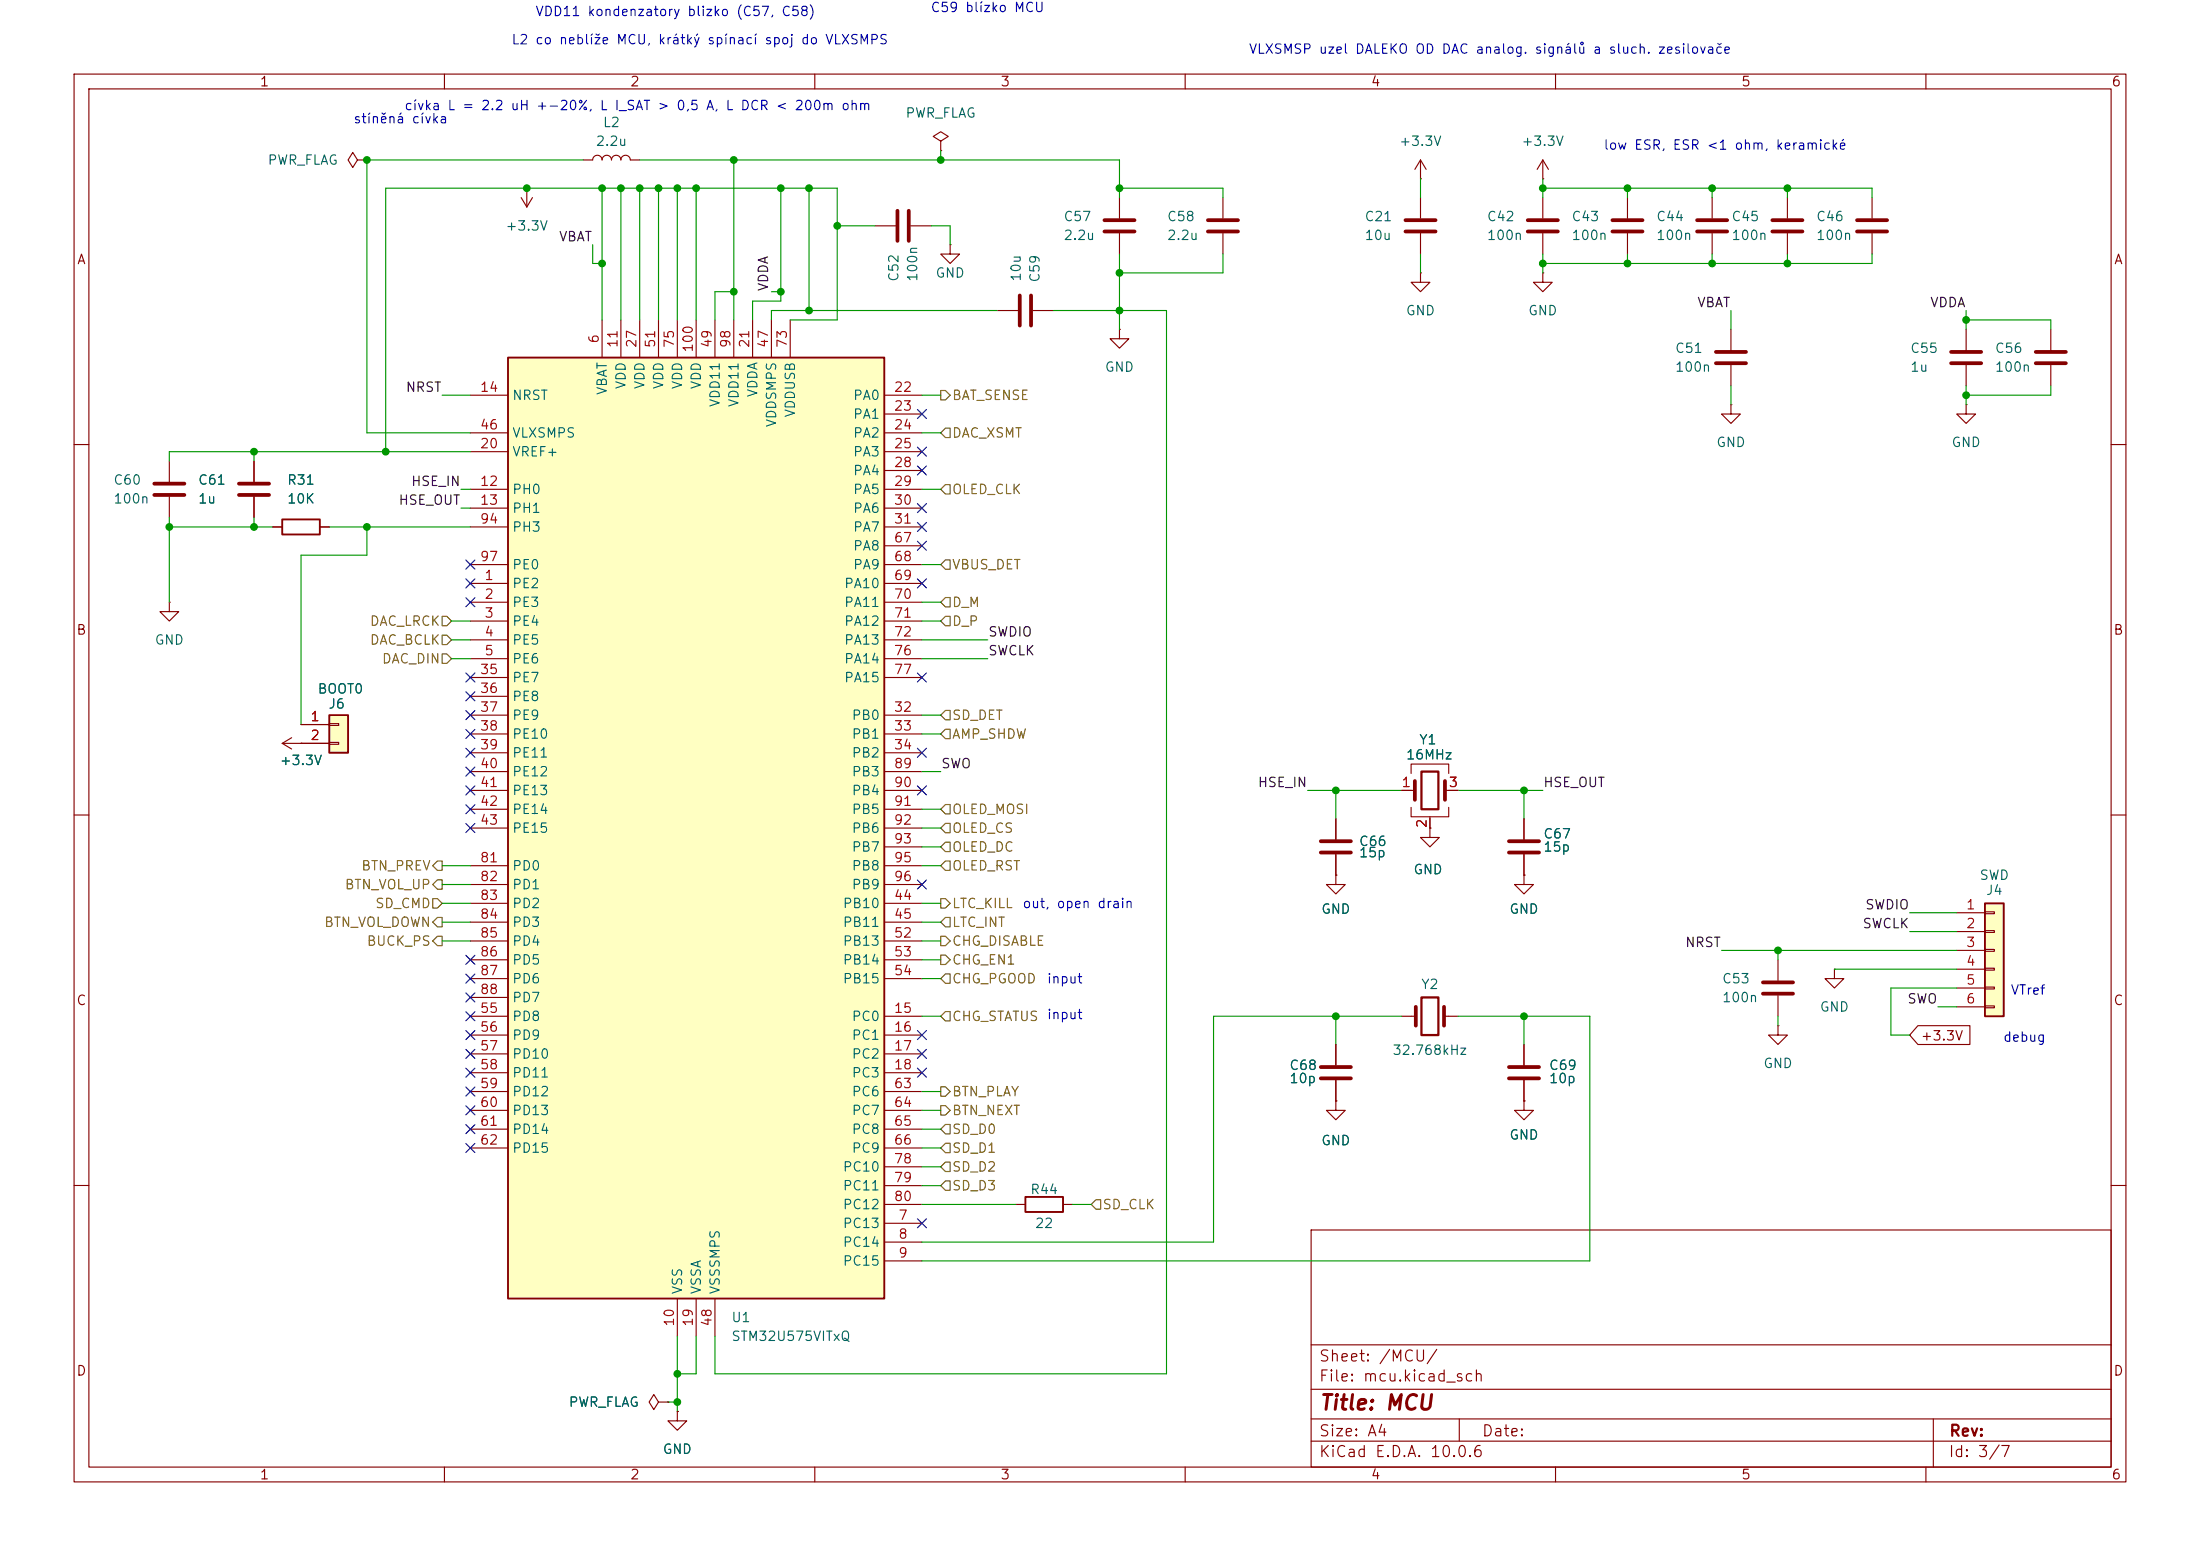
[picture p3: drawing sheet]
<svg xmlns="http://www.w3.org/2000/svg" width="297mm" height="210mm" viewBox="0 0 297 210" stroke-linecap="round" stroke-linejoin="round" font-family="sans-serif">
<g fill="none" stroke="#840000" stroke-width=".15">
<path d="M10 10h277v190h-277zM12 12h273v186h-273zM60 10v2M110 10v2M160 10v2M210 10v2M260 10v2M48.3 21.6l-.7-1-.6 1 .6 1 .7-1h1.2M49.5 21.6h.1M191.8 26.7v2.8M191.8 31.5v2.8M208.3 26.7v2.8"/>
<path d="M208.3 31.5v2.8M252.7 26.7v2.8M252.7 31.5v2.8M10 60h2M285 60h2M10 110h2M205.7 110.5v2.8M205.7 115.3v2.8M285 110h2M247.6 130.8v1.3h1.3l-1.3 1.3-1.2-1.3h1.2M247.6 130.8h.1M10 160h2"/>
<path d="M177 166h108v32h-108zM285 160h2M60 198v2M110 198v2M160 198v2M177 194.5h108M177 191.5h108M177 187.5h108M177 181.5h108M197 191.5v3M210 198v2M260 198v2"/>
<path d="M261 191.5v6.5"/>
</g>
<path d="M189.7 31.2h4.1M189.7 29.7h4.1M206.2 31.2h4.1M206.2 29.7h4.1M250.7 31.2h4.1M250.7 29.7h4.1M203.7 113.5h4.1M203.7 115.1h4.1" fill="none" stroke="#840000" stroke-width=".51"/>
<path d="M68.6 48.3h50.8v127h-50.8z" fill="#ffffc2"/>
<path d="M68.6 48.3h50.8v127h-50.8zM38.1 70.1h5.1v2h-5.1zM138.4 161.5h5.1v2.1h-5.1z" fill="none" stroke="#840000" stroke-width=".25"/>
<g fill="none" stroke="#840000" stroke-width=".15">
<path d="M127 19.1l1-.7-1-.6-1 .6 1 .7v1.2M78.7 21.6h1.3a.64 .64 0 0 1 .6-.6 .64 .64 0 0 1 .7 .6 .64 .64 0 0 1 .6-.6 .64 .64 0 0 1 .6 .6 .64 .64 0 0 1 .7-.6 .64 .64 0 0 1 .6 .6 .64 .64 0 0 1 .7-.6 .64 .64 0 0 1 .6 .6h1.3M118.1 30.5h2.8M122.9 30.5h2.8M127 20.3h.1M128.3 33v1.3h1.2l-1.2 1.3-1.3-1.3h1.3M128.3 33h.1M151.1 26.7v2.8M151.1 31.5v2.8M165.1 26.7v2.8M165.1 31.5v2.8M191.8 36.8v1.3h1.2l-1.2 1.3-1.3-1.3h1.3"/>
<path d="M191.8 36.8h.1M208.3 36.8v1.3h1.2l-1.2 1.3-1.3-1.3h1.3M208.3 36.8h.1M219.7 26.7v2.8M219.7 31.5v2.8M231.1 26.7v2.8M231.1 31.5v2.8M241.3 26.7v2.8M241.3 31.5v2.8M63.5 53.3h5.1M63.5 58.4h5.1M81.3 43.2v5.1"/>
<path d="M83.8 43.2v5.1M86.4 43.2v5.1M88.9 43.2v5.1M91.4 43.2v5.1M94 43.2v5.1M96.5 43.2v5.1M99.1 43.2v5.1M101.6 43.2v5.1M104.1 43.2v5.1M106.7 43.2v5.1M119.4 53.3h5.1M119.4 55.9h5.1"/>
<path d="M119.4 58.4h5.1M134.6 41.9h2.8M139.4 41.9h2.8M151.1 44.5v1.2h1.3l-1.3 1.3-1.2-1.3h1.2M151.1 44.5h.1M233.7 54.6v1.3h1.2l-1.2 1.3-1.3-1.3h1.3M233.7 54.6h.1M233.7 44.5v2.7M233.7 49.3v2.8M265.4 54.6v1.3h1.3l-1.3 1.3-1.2-1.3h1.2M265.4 54.6h.1M22.9 62.2v2.8"/>
<path d="M22.9 67.1v2.8M36.8 71.1h1.3M43.2 71.1h1.2M63.5 78.7h5.1M63.5 66h5.1M63.5 68.6h5.1M63.5 61h5.1M63.5 71.1h5.1M63.5 76.2h5.1M119.4 78.7h5.1M119.4 66h5.1M119.4 68.6h5.1"/>
<path d="M119.4 61h5.1M119.4 63.5h5.1M119.4 71.1h5.1M119.4 73.7h5.1M119.4 76.2h5.1M22.9 81.3v1.3h1.2l-1.2 1.2-1.3-1.2h1.3M22.9 81.3h.1M63.5 81.3h5.1M63.5 83.8h5.1M63.5 86.4h5.1M63.5 88.9h5.1M63.5 96.5h5.1"/>
<path d="M63.5 99.1h5.1M63.5 91.4h5.1M63.5 94h5.1M119.4 81.3h5.1M119.4 83.8h5.1M119.4 86.4h5.1M119.4 88.9h5.1M119.4 96.5h5.1M119.4 99.1h5.1M119.4 91.4h5.1M63.5 101.6h5.1M63.5 104.1h5.1"/>
<path d="M63.5 106.7h5.1M63.5 109.2h5.1M63.5 111.8h5.1M63.5 116.8h5.1M63.5 119.4h5.1M119.4 101.6h5.1M119.4 104.1h5.1M119.4 106.7h5.1M119.4 109.2h5.1M119.4 111.8h5.1M119.4 116.8h5.1M119.4 119.4h5.1"/>
<path d="M119.4 114.3h5.1M180.3 118.1v1.3h1.3l-1.3 1.3-1.2-1.3h1.2M180.3 118.1h.1M180.3 110.5v2.8M180.3 115.3v2.8M189.2 106.7h1.8M190.5 104.4v-1.3h5.1v1.3M190.5 109v1.2h5.1v-1.2M193 111.8v1.2h1.3l-1.3 1.3-1.2-1.3h1.2M193 111.8h.1M193 110.2v1.6M195.1 106.7h1.7"/>
<path d="M205.7 118.1v1.3h1.3l-1.3 1.3-1.2-1.3h1.2M205.7 118.1h.1M63.5 137.2h5.1M63.5 139.7h5.1M63.5 121.9h5.1M63.5 124.5h5.1M63.5 127h5.1M63.5 129.5h5.1M63.5 132.1h5.1M63.5 134.6h5.1M119.4 137.2h5.1M119.4 139.7h5.1"/>
<path d="M119.4 121.9h5.1M119.4 124.5h5.1M119.4 127h5.1M119.4 129.5h5.1M119.4 132.1h5.1M189.2 137.2h1.9M194.9 137.2h1.9M240 138.4v1.3h1.3l-1.3 1.3-1.2-1.3h1.2M240 138.4h.1M240 129.5v2.8M240 134.4v2.8M63.5 142.2h5.1"/>
<path d="M63.5 144.8h5.1M63.5 147.3h5.1M63.5 149.9h5.1M63.5 152.4h5.1M63.5 154.9h5.1M119.4 142.2h5.1M119.4 144.8h5.1M119.4 147.3h5.1M119.4 149.9h5.1M119.4 152.4h5.1M119.4 154.9h5.1M119.4 157.5h5.1"/>
<path d="M180.3 148.6v1.3h1.3l-1.3 1.2-1.2-1.2h1.2M180.3 148.6h.1M180.3 141v2.8M180.3 145.8v2.8M205.7 148.6v1.3h1.3l-1.3 1.2-1.2-1.2h1.2M205.7 148.6h.1M205.7 141v2.8M205.7 145.8v2.8M91.4 175.3v5M94 175.3v5M96.5 175.3v5M119.4 165.1h5.1"/>
<path d="M119.4 167.6h5.1M119.4 170.2h5.1M119.4 160h5.1M119.4 162.6h5.1M137.2 162.6h1.2M143.5 162.6h1.3M88.9 189.2l-.6-1-.7 1 .7 1 .6-1h1.3M90.2 189.2h.1M91.4 190.5v1.3h1.3l-1.3 1.2-1.2-1.2h1.2M91.4 190.5h.1"/>
</g>
<g fill="none" stroke="#840000" stroke-width=".51">
<path d="M121.2 28.4v4.1M122.7 28.4v4.1M137.7 39.9v4M139.2 39.9v4M149.1 31.2h4.1M149.1 29.7h4.1M163.1 31.2h4M163.1 29.7h4M217.7 31.2h4M217.7 29.7h4M229.1 31.2h4.1M229.1 29.7h4.1"/>
<path d="M239.3 31.2h4M239.3 29.7h4M231.6 49h4.1M231.6 47.5h4.1M20.8 66.8h4.1M20.8 65.3h4.1M178.3 113.5h4.1M178.3 115.1h4.1M191 105.4v2.6M195.1 105.4v2.6M191.1 135.9v2.5M194.9 135.9v2.5"/>
<path d="M238 134.1h4.1M238 132.6h4.1M178.3 144h4.1M178.3 145.5h4.1M203.7 144h4.1M203.7 145.5h4.1"/>
</g>
<path d="M191.9 104.1h2.3v5.1h-2.3zM191.9 134.6h2.3v5.1h-2.3z" fill="none" stroke="#840000" stroke-width=".3"/>
<path d="M268 121.9h2.5v15.3h-2.5z" fill="#ffffc2"/>
<path d="M268 121.9h2.5v15.3h-2.5z" fill="none" stroke="#840000" stroke-width=".25"/>
<g fill="none" stroke="#840000" stroke-width=".15">
<path d="M34.3 62.2v2.8M34.3 67.1v2.8M264.2 123.2h3.8M264.2 125.7h3.8M264.2 128.3h3.8M264.2 130.8h3.8M264.2 133.4h3.8M264.2 135.9h3.8M268 123.1h1.2v.2h-1.2zM268 125.6h1.2v.3h-1.2zM268 128.1h1.2v.3h-1.2zM268 130.7h1.2v.2h-1.2z"/>
<path d="M268 133.2h1.2v.3h-1.2zM268 135.8h1.2v.2h-1.2z"/>
</g>
<path d="M32.3 66.8h4M32.3 65.3h4" fill="none" stroke="#840000" stroke-width=".51"/>
<path d="M44.4 96.5h2.6v5.1h-2.6z" fill="#ffffc2"/>
<path d="M44.4 96.5h2.6v5.1h-2.6z" fill="none" stroke="#840000" stroke-width=".25"/>
<g fill="none" stroke="#840000" stroke-width=".15">
<path d="M70.4 26.7l.7 1.2M71.1 25.4h.1M71.1 25.4v2.5M71.9 26.7l-.8 1.2M191.8 24.1h.1M191.8 21.6l-.8 1.3M191.8 21.6l.7 1.3M191.8 21.6v2.5M208.3 24.1h.1M208.3 21.6l-.8 1.3M208.3 21.6l.7 1.3M208.3 21.6v2.5"/>
<path d="M265.4 44.5v2.7M265.4 49.3v2.8M276.9 44.5v2.7M276.9 49.3v2.8M34.3 62.2v2.8M34.3 67.1v2.8M36.8 71.1h1.3M43.2 71.1h1.2M39.4 99.6l-1.3 .7M40.6 97.8h3.8M44.4 97.7h1.3v.2h-1.3zM38.1 100.3h6.3"/>
<path d="M38.1 100.3l1.3 .8M40.6 100.3h.1M44.4 100.2h1.3v.3h-1.3zM180.3 118.1h.1M180.3 110.5v2.8M180.3 115.3v2.8M189.2 106.7h1.3M193 111.8h.1M193 110.5v1.3M195.6 106.7h1.2M205.7 118.1h.1M205.7 110.5v2.8"/>
<path d="M205.7 115.3v2.8M258.9 138.4h7v2.6h-7l-1.1-1.3zM180.3 148.6h.1M180.3 141v2.8M180.3 145.8v2.8M205.7 148.6h.1M205.7 141v2.8M205.7 145.8v2.8M90.2 189.2h.1M91.4 190.5h.1"/>
</g>
<path d="M263.4 49h4.1M263.4 47.5h4.1M274.8 49h4.1M274.8 47.5h4.1" fill="none" stroke="#840000" stroke-width=".51"/>
<g fill="none" stroke="#725600" stroke-width=".15">
<path d="M127 52.7h.6l.7 .6-.7 .7h-.6zM127.6 57.8h.7v1.3h-.7l-.6-.7zM127.6 75.6h.7v1.2h-.7l-.6-.6zM127.6 65.4h.7v1.3h-.7l-.6-.7zM59.7 83.2h.6l.7 .6-.7 .7h-.6zM59.7 85.7h.6l.7 .7-.7 .6h-.6zM59.7 88.3h.6l.7 .6-.7 .6h-.6zM127.6 98.4h.7v1.3h-.7l-.6-.6zM127.6 95.9h.7v1.3h-.7l-.6-.7zM127.6 83.2h.7v1.3h-.7l-.6-.7zM127.6 80.6h.7v1.3h-.7l-.6-.6zM59.1 118.7h.6v1.3h-.6l-.7-.6z"/>
<path d="M59.1 116.2h.6v1.3h-.6l-.7-.7zM127.6 116.2h.7v1.3h-.7l-.6-.7zM127.6 111.1h.7v1.3h-.7l-.6-.6zM127.6 113.7h.7v1.2h-.7l-.6-.6zM127.6 108.6h.7v1.3h-.7l-.6-.7zM58.4 121.3h.7l.6 .6-.6 .7h-.7zM59.1 123.8h.6v1.3h-.6l-.7-.6zM59.1 126.4h.6v1.2h-.6l-.7-.6zM127 126.4h.6l.7 .6-.7 .6h-.6zM127 121.3h.6l.7 .6-.7 .7h-.6zM127 128.9h.6l.7 .6-.7 .7h-.6zM127.6 131.4h.7v1.3h-.7l-.6-.6z"/>
<path d="M127.6 136.5h.7v1.3h-.7l-.6-.6zM127.6 123.8h.7v1.3h-.7l-.6-.6zM127 149.2h.6l.7 .7-.7 .6h-.6zM127 146.7h.6l.7 .6-.7 .7h-.6zM127.6 151.8h.7v1.2h-.7l-.6-.6zM127.6 159.4h.7v1.3h-.7l-.6-.7zM127.6 156.8h.7v1.3h-.7l-.6-.6zM127.6 154.3h.7v1.3h-.7l-.6-.7zM148 161.9h.6v1.3h-.6l-.7-.6z"/>
</g>
<g fill="none" stroke="#009600" stroke-width=".15">
<path d="M78.7 21.6h-29.2v36.8h14M80 33v2.6h1.3M81.3 25.4v17.8M83.8 25.4v17.8M86.4 21.6h64.7v5.1M86.4 25.4v17.8M88.9 25.4v17.8M91.4 25.4v17.8M94 25.4v17.8M99.1 39.4h-2.6v3.8M99.1 21.6v21.6M104.1 39.4h1.3"/>
<path d="M105.4 25.4v15.2h-3.8v2.6M109.2 25.4v16.5M113 30.5h5.1M125.7 30.5h2.6v2.5M127 20.3v1.3M151.1 25.4h14v1.3M151.1 34.3v10.2M165.1 34.3v2.5h-14M191.8 24.1v2.6M191.8 34.3v2.5M208.3 24.1v2.6M208.3 34.3v2.5"/>
<path d="M208.3 25.4h44.4v1.3M219.7 25.4v1.3M219.7 34.3v1.3M231.1 25.4v1.3M231.1 34.3v1.3M241.3 25.4v1.3M241.3 34.3v1.3M252.7 34.3v1.3h-44.4M59.7 53.3h3.8M106.7 43.2h6.3v-17.8h-60.9v35.6M124.5 53.3h2.5M124.5 58.4h2.5"/>
<path d="M134.6 41.9h-30.5v1.3M142.2 41.9h15.3v143.5h-61v-5.1M233.7 41.9v2.6M233.7 52.1v2.5M265.4 43.2h11.5v1.3M265.4 41.9v2.6M265.4 52.1v2.5M276.9 52.1v1.2h-11.5M22.9 71.1h13.9M22.9 69.9v11.4M34.3 61v1.2M34.3 69.9v1.2"/>
<path d="M44.4 71.1h19.1M49.5 71.1v3.8h-8.9v22.9M62.2 66h1.3M62.2 68.6h1.3M63.5 61h-40.6v1.2M124.5 76.2h2.5M124.5 66h2.5M61 86.4h2.5M61 88.9h2.5M61 83.8h2.5M124.5 86.4h8.8M124.5 88.9h8.8"/>
<path d="M124.5 99.1h2.5M124.5 96.5h2.5M124.5 81.3h2.5M124.5 83.8h2.5M59.7 116.8h3.8M59.7 119.4h3.8M124.5 116.8h2.5M124.5 114.3h2.5M124.5 111.8h2.5M124.5 104.1h2.5M124.5 109.2h2.5M176.5 106.7h12.7"/>
<path d="M180.3 106.7v3.8M196.8 106.7h11.5M205.7 106.7v3.8M59.7 124.5h3.8M59.7 121.9h3.8M59.7 127h3.8M124.5 137.2h2.5M124.5 124.5h2.5M124.5 121.9h2.5M124.5 129.5h2.5M124.5 127h2.5M124.5 132.1h2.5"/>
<path d="M180.3 137.2v3.8M189.2 137.2h-25.4v30.4h-39.3M196.8 137.2h17.8v33h-90.1M205.7 137.2v3.8M232.4 128.3h31.8M240 128.3v1.2M240 137.2v1.2M247.6 130.8h16.6M257.8 123.2h6.4M257.8 125.7h6.4M261.6 135.9h2.6M264.2 133.4h-8.9v6.3h2.5"/>
<path d="M124.5 157.5h2.5M124.5 154.9h2.5M124.5 147.3h2.5M124.5 149.9h2.5M124.5 152.4h2.5M124.5 162.6h12.7M124.5 160h2.5M144.8 162.6h2.5M90.2 189.2h1.2M91.4 180.3v10.2M94 180.3v5.1h-2.6"/>
</g>
<g fill="none" stroke="#000084" stroke-width=".15">
<path d="M123.9 55.3l1.2 1.2M125.1 55.3l-1.2 1.2M62.9 75.6l1.2 1.2M62.9 78.1l1.2 1.2M64.1 75.6l-1.2 1.2M64.1 78.1l-1.2 1.2M123.9 78.1l1.2 1.2M123.9 60.4l1.2 1.2M123.9 73.1l1.2 1.2M123.9 70.5l1.2 1.2M123.9 68l1.2 1.2M123.9 62.9l1.2 1.2"/>
<path d="M125.1 78.1l-1.2 1.2M125.1 60.4l-1.2 1.2M125.1 73.1l-1.2 1.2M125.1 70.5l-1.2 1.2M125.1 68l-1.2 1.2M125.1 62.9l-1.2 1.2M62.9 80.7l1.2 1.2M62.9 90.8l1.2 1.2M62.9 95.9l1.2 1.2M62.9 93.4l1.2 1.2M62.9 98.5l1.2 1.2M64.1 80.7l-1.2 1.2"/>
<path d="M64.1 90.8l-1.2 1.2M64.1 95.9l-1.2 1.2M64.1 93.4l-1.2 1.2M64.1 98.5l-1.2 1.2M123.9 90.8l1.2 1.2M125.1 90.8l-1.2 1.2M62.9 108.6l1.2 1.2M62.9 106.1l1.2 1.2M62.9 101l1.2 1.2M62.9 103.5l1.2 1.2M62.9 111.2l1.2 1.2M64.1 108.6l-1.2 1.2"/>
<path d="M64.1 106.1l-1.2 1.2M64.1 101l-1.2 1.2M64.1 103.5l-1.2 1.2M64.1 111.2l-1.2 1.2M123.9 118.8l1.2 1.2M123.9 106.1l1.2 1.2M123.9 101l1.2 1.2M125.1 118.8l-1.2 1.2M125.1 106.1l-1.2 1.2M125.1 101l-1.2 1.2M62.9 128.9l1.2 1.2M62.9 136.6l1.2 1.2"/>
<path d="M62.9 131.5l1.2 1.2M62.9 139.1l1.2 1.2M62.9 134l1.2 1.2M64.1 139.1l-1.2 1.2M64.1 134l-1.2 1.2M64.1 128.9l-1.2 1.2M64.1 136.6l-1.2 1.2M64.1 131.5l-1.2 1.2M123.9 139.1l1.2 1.2M125.1 139.1l-1.2 1.2M62.9 146.7l1.2 1.2M62.9 141.6l1.2 1.2"/>
<path d="M62.9 149.3l1.2 1.2M62.9 154.3l1.2 1.2M62.9 144.2l1.2 1.2M62.9 151.8l1.2 1.2M64.1 151.8l-1.2 1.2M64.1 146.7l-1.2 1.2M64.1 141.6l-1.2 1.2M64.1 149.3l-1.2 1.2M64.1 154.3l-1.2 1.2M64.1 144.2l-1.2 1.2M123.9 144.2l1.2 1.2M123.9 141.6l1.2 1.2"/>
<path d="M125.1 144.2l-1.2 1.2M125.1 141.6l-1.2 1.2M123.9 164.5l1.2 1.2M125.1 164.5l-1.2 1.2"/>
</g>
<g fill="#009600" stroke="#009600" stroke-width=".14">
<circle cx="91.4" cy="185.4" r=".46"/>
<circle cx="91.4" cy="189.2" r=".46"/>
<circle cx="265.4" cy="53.3" r=".46"/>
<circle cx="231.1" cy="35.6" r=".46"/>
<circle cx="241.3" cy="35.6" r=".46"/>
<circle cx="241.3" cy="25.4" r=".46"/>
<circle cx="265.4" cy="43.2" r=".46"/>
<circle cx="205.7" cy="137.2" r=".46"/>
<circle cx="180.3" cy="137.2" r=".46"/>
<circle cx="240" cy="128.3" r=".46"/>
<circle cx="205.7" cy="106.7" r=".46"/>
<circle cx="180.3" cy="106.7" r=".46"/>
<circle cx="231.1" cy="25.4" r=".46"/>
<circle cx="219.7" cy="35.6" r=".46"/>
<circle cx="208.3" cy="35.6" r=".46"/>
<circle cx="219.7" cy="25.4" r=".46"/>
<circle cx="208.3" cy="25.4" r=".46"/>
<circle cx="91.4" cy="25.4" r=".46"/>
<circle cx="99.1" cy="21.6" r=".46"/>
<circle cx="94" cy="25.4" r=".46"/>
<circle cx="105.4" cy="25.4" r=".46"/>
<circle cx="109.2" cy="41.9" r=".46"/>
<circle cx="99.1" cy="39.4" r=".46"/>
<circle cx="88.9" cy="25.4" r=".46"/>
<circle cx="86.4" cy="25.4" r=".46"/>
<circle cx="127" cy="21.6" r=".46"/>
<circle cx="105.4" cy="39.4" r=".46"/>
<circle cx="151.1" cy="41.9" r=".46"/>
<circle cx="151.1" cy="36.8" r=".46"/>
<circle cx="151.1" cy="25.4" r=".46"/>
<circle cx="109.2" cy="25.4" r=".46"/>
<circle cx="113" cy="30.5" r=".46"/>
<circle cx="34.3" cy="61" r=".46"/>
<circle cx="49.5" cy="71.1" r=".46"/>
<circle cx="34.3" cy="71.1" r=".46"/>
<circle cx="22.9" cy="71.1" r=".46"/>
<circle cx="52.1" cy="61" r=".46"/>
<circle cx="81.3" cy="25.4" r=".46"/>
<circle cx="71.1" cy="25.4" r=".46"/>
<circle cx="49.5" cy="21.6" r=".46"/>
<circle cx="83.8" cy="25.4" r=".46"/>
<circle cx="81.3" cy="35.6" r=".46"/>
</g>
<text font-size="2" fill="#840000" x="178" y="190.8">Title: MCU</text>
<g font-size="1.5" fill="#840000">
<text x="178" y="184.1">Sheet: /MCU/</text>
<text x="178" y="186.8">File: mcu.kicad_sch</text>
<text x="178" y="197">KiCad E.D.A. 10.0.6</text>
<text x="178" y="194.2">Size: A4</text>
<text x="200" y="194.2">Date:</text>
<text x="263" y="197">Id: 3/7</text>
<text x="263" y="194.2">Rev:</text>
</g>
<g font-size="1.3" fill="#0000c2">
<text x="72.2" y="2.5">VDD11 kondenzatory blizko (C57, C58)</text>
<text x="125.5" y="2">C59 blízko MCU</text>
<text x="69" y="6.3">L2 co neblíže MCU, krátký spínací spoj do VLXSMPS</text>
<text x="168.5" y="7.6">VLXSMSP uzel DALEKO OD DAC analog. signálů a sluch. zesilovače</text>
<text x="47.6" y="17">stíněná cívka</text>
<text x="54.5" y="15.2">cívka L = 2.2 uH +-20%, L I_SAT &gt; 0,5 A, L DCR &lt; 200m ohm</text>
<text x="216.4" y="20.5">low ESR, ESR &lt;1 ohm, keramické</text>
<text x="137.9" y="122.9">out, open drain</text>
<text x="141.2" y="137.9">input</text>
<text x="141.2" y="133">input</text>
<text x="271.4" y="134.6">VTref</text>
<text x="270.3" y="140.9">debug</text>
</g>
<g font-size="1.3" fill="#840000">
<text x="35" y="12">1</text>
<text x="85" y="12">2</text>
<text x="135" y="12">3</text>
<text x="185" y="12">4</text>
<text x="235" y="12">5</text>
<text x="285" y="12">6</text>
<text x="10.3" y="36">A</text>
<text x="285.3" y="36">A</text>
<text x="10.2" y="86">B</text>
<text x="285.2" y="86">B</text>
<text x="10.2" y="136">C</text>
<text x="285.2" y="136">C</text>
<text x="259.2" y="140.8">+3.3V</text>
<text x="10.2" y="186">D</text>
<text x="285.2" y="186">D</text>
<text x="35" y="200">1</text>
<text x="85" y="200">2</text>
<text x="135" y="200">3</text>
<text x="185" y="200">4</text>
<text x="235" y="200">5</text>
<text x="285" y="200">6</text>
</g>
<g font-size="1.3" fill="#006464">
<text x="81.3" y="17.5">L2</text>
<text x="122.2" y="16.2">PWR_FLAG</text>
<text x="36" y="22.6">PWR_FLAG</text>
<text x="80.3" y="20">2.2u</text>
<text x="188.8" y="20">+3.3V</text>
<text x="205.3" y="20">+3.3V</text>
<text x="68.2" y="31.4">+3.3V</text>
<text x="143.5" y="30.2">C57</text>
<text x="143.5" y="32.7">2.2u</text>
<text x="157.5" y="30.2">C58</text>
<text x="157.5" y="32.7">2.2u</text>
<text x="184.1" y="30.2">C21</text>
<text x="184.1" y="32.7">10u</text>
<text x="200.6" y="30.2">C42</text>
<text x="200.6" y="32.7">100n</text>
<text x="212.1" y="30.2">C43</text>
<text x="212.1" y="32.7">100n</text>
<text x="223.5" y="30.2">C44</text>
<text x="223.5" y="32.7">100n</text>
<text x="233.7" y="30.2">C45</text>
<text x="233.7" y="32.7">100n</text>
<text x="245.1" y="30.2">C46</text>
<text x="245.1" y="32.7">100n</text>
<text x="121.6" y="38.1" transform="rotate(-90 121.6 38.1)">C52</text>
<text x="124.2" y="38.1" transform="rotate(-90 124.2 38.1)">100n</text>
<text x="126.2" y="37.8">GND</text>
<text x="138.1" y="38.1" transform="rotate(-90 138.1 38.1)">10u</text>
<text x="140.7" y="38.2" transform="rotate(-90 140.7 38.2)">C59</text>
<text x="189.7" y="42.9">GND</text>
<text x="206.2" y="42.9">GND</text>
<text x="226" y="48">C51</text>
<text x="257.8" y="48">C55</text>
<text x="269.2" y="48">C56</text>
<text x="82.2" y="53.4" transform="rotate(-90 82.2 53.4)">VBAT</text>
<text x="84.8" y="52.6" transform="rotate(-90 84.8 52.6)">VDD</text>
<text x="87.3" y="52.6" transform="rotate(-90 87.3 52.6)">VDD</text>
<text x="89.9" y="52.6" transform="rotate(-90 89.9 52.6)">VDD</text>
<text x="92.4" y="52.6" transform="rotate(-90 92.4 52.6)">VDD</text>
<text x="94.9" y="52.6" transform="rotate(-90 94.9 52.6)">VDD</text>
<text x="102.6" y="53.7" transform="rotate(-90 102.6 53.7)">VDDA</text>
<text x="149.1" y="50.5">GND</text>
<text x="226" y="50.5">100n</text>
<text x="257.8" y="50.5">1u</text>
<text x="269.2" y="50.5">100n</text>
<text x="69.1" y="54.3">NRST</text>
<text x="69.1" y="59.4">VLXSMPS</text>
<text x="97.5" y="55" transform="rotate(-90 97.5 55)">VDD11</text>
<text x="100" y="55" transform="rotate(-90 100 55)">VDD11</text>
<text x="105.1" y="57.8" transform="rotate(-90 105.1 57.8)">VDDSMPS</text>
<text x="107.6" y="56.4" transform="rotate(-90 107.6 56.4)">VDDUSB</text>
<text x="115.1" y="54.3">PA0</text>
<text x="115.1" y="56.8">PA1</text>
<text x="115.1" y="59.4">PA2</text>
<text x="15.2" y="65.7">C60</text>
<text x="26.7" y="65.7">C61</text>
<text x="38.7" y="65.7">R31</text>
<text x="69.1" y="61.9">VREF+</text>
<text x="115.1" y="61.9">PA3</text>
<text x="115.1" y="64.5">PA4</text>
<text x="231.6" y="60.7">GND</text>
<text x="263.4" y="60.7">GND</text>
<text x="15.2" y="68.3">100n</text>
<text x="26.7" y="68.3">1u</text>
<text x="38.7" y="68.3">10K</text>
<text x="69.1" y="67">PH0</text>
<text x="69.1" y="69.5">PH1</text>
<text x="115.1" y="67">PA5</text>
<text x="115.1" y="69.5">PA6</text>
<text x="69.1" y="72.1">PH3</text>
<text x="69.1" y="77.2">PE0</text>
<text x="115.1" y="72.1">PA7</text>
<text x="115.1" y="74.6">PA8</text>
<text x="115.1" y="77.2">PA9</text>
<text x="69.1" y="79.7">PE2</text>
<text x="69.1" y="82.2">PE3</text>
<text x="113.9" y="79.7">PA10</text>
<text x="113.9" y="82.2">PA11</text>
<text x="20.8" y="87.3">GND</text>
<text x="69.1" y="84.8">PE4</text>
<text x="69.1" y="87.3">PE5</text>
<text x="69.1" y="89.9">PE6</text>
<text x="113.9" y="84.8">PA12</text>
<text x="113.9" y="87.3">PA13</text>
<text x="113.9" y="89.9">PA14</text>
<text x="42.8" y="93.9">BOOT0</text>
<text x="44.3" y="96">J6</text>
<text x="69.1" y="92.4">PE7</text>
<text x="69.1" y="94.9">PE8</text>
<text x="113.9" y="92.4">PA15</text>
<text x="69.1" y="97.5">PE9</text>
<text x="69.1" y="100">PE10</text>
<text x="114.9" y="97.5">PB0</text>
<text x="114.9" y="100">PB1</text>
<text x="191.5" y="100.8">Y1</text>
<text x="37.7" y="103.6">+3.3V</text>
<text x="69.1" y="102.6">PE11</text>
<text x="69.1" y="105.1">PE12</text>
<text x="69.1" y="107.6">PE13</text>
<text x="114.9" y="102.6">PB2</text>
<text x="114.9" y="105.1">PB3</text>
<text x="114.9" y="107.6">PB4</text>
<text x="189.7" y="102.8">16MHz</text>
<text x="69.1" y="110.2">PE14</text>
<text x="69.1" y="112.7">PE15</text>
<text x="114.9" y="110.2">PB5</text>
<text x="114.9" y="112.7">PB6</text>
<text x="208.3" y="113.5">C67</text>
<text x="69.1" y="117.8">PD0</text>
<text x="114.9" y="115.3">PB7</text>
<text x="114.9" y="117.8">PB8</text>
<text x="183.4" y="114.5">C66</text>
<text x="183.4" y="116">15p</text>
<text x="190.7" y="118.3">GND</text>
<text x="208.3" y="115.3">15p</text>
<text x="267.1" y="119.1">SWD</text>
<text x="69.1" y="120.3">PD1</text>
<text x="69.1" y="122.9">PD2</text>
<text x="69.1" y="125.4">PD3</text>
<text x="113.7" y="122.9">PB10</text>
<text x="113.7" y="125.4">PB11</text>
<text x="114.9" y="120.3">PB9</text>
<text x="178.3" y="123.6">GND</text>
<text x="203.7" y="123.6">GND</text>
<text x="268" y="121.1">J4</text>
<text x="69.1" y="128">PD4</text>
<text x="69.1" y="130.5">PD5</text>
<text x="113.7" y="128">PB13</text>
<text x="113.7" y="130.5">PB14</text>
<text x="69.1" y="133">PD6</text>
<text x="69.1" y="135.6">PD7</text>
<text x="113.7" y="133">PB15</text>
<text x="191.8" y="133.8">Y2</text>
<text x="232.4" y="133">C53</text>
<text x="232.4" y="135.6">100n</text>
<text x="245.6" y="136.9">GND</text>
<text x="69.1" y="138.1">PD8</text>
<text x="69.1" y="140.7">PD9</text>
<text x="69.1" y="143.2">PD10</text>
<text x="114.9" y="138.1">PC0</text>
<text x="114.9" y="140.7">PC1</text>
<text x="114.9" y="143.2">PC2</text>
<text x="187.9" y="142.7">32.768kHz</text>
<text x="69.1" y="145.7">PD11</text>
<text x="69.1" y="148.3">PD12</text>
<text x="114.9" y="145.7">PC3</text>
<text x="114.9" y="148.3">PC6</text>
<text x="174" y="144.7">C68</text>
<text x="174" y="146.5">10p</text>
<text x="209" y="144.7">C69</text>
<text x="209" y="146.5">10p</text>
<text x="238" y="144.5">GND</text>
<text x="69.1" y="150.8">PD13</text>
<text x="69.1" y="153.4">PD14</text>
<text x="69.1" y="155.9">PD15</text>
<text x="114.9" y="150.8">PC7</text>
<text x="114.9" y="153.4">PC8</text>
<text x="114.9" y="155.9">PC9</text>
<text x="178.3" y="154.9">GND</text>
<text x="203.7" y="154.1">GND</text>
<text x="113.7" y="158.4">PC10</text>
<text x="113.7" y="161">PC11</text>
<text x="139" y="161.5">R44</text>
<text x="113.7" y="166.1">PC13</text>
<text x="113.7" y="163.5">PC12</text>
<text x="139.6" y="166.1">22</text>
<text x="113.7" y="168.6">PC14</text>
<text x="113.7" y="171.1">PC15</text>
<text x="92.4" y="174.8" transform="rotate(-90 92.4 174.8)">VSS</text>
<text x="94.9" y="174.8" transform="rotate(-90 94.9 174.8)">VSSA</text>
<text x="97.5" y="174.8" transform="rotate(-90 97.5 174.8)">VSSSMPS</text>
<text x="98.6" y="178.8">U1</text>
<text x="98.6" y="181.3">STM32U575VITxQ</text>
<text x="76.7" y="190.2">PWR_FLAG</text>
<text x="89.4" y="196.5">GND</text>
</g>
<g font-size="1.3" fill="#0f0f0f">
<text x="75.4" y="32.9">VBAT</text>
<text x="104" y="39.4" transform="rotate(-90 104 39.4)">VDDA</text>
<text x="229" y="41.8">VBAT</text>
<text x="260.5" y="41.8">VDDA</text>
<text x="54.7" y="53.2">NRST</text>
<text x="55.4" y="65.9">HSE_IN</text>
<text x="53.7" y="68.5">HSE_OUT</text>
<text x="133.3" y="88.8">SWCLK</text>
<text x="133.3" y="86.2">SWDIO</text>
<text x="127" y="104">SWO</text>
<text x="169.7" y="106.6">HSE_IN</text>
<text x="208.3" y="106.6">HSE_OUT</text>
<text x="251.4" y="125.6">SWCLK</text>
<text x="251.7" y="123.1">SWDIO</text>
<text x="227.4" y="128.1">NRST</text>
<text x="257.4" y="135.8">SWO</text>
</g>
<g font-size="1.3" fill="#a90000">
<text x="81.1" y="46.5" transform="rotate(-90 81.1 46.5)">6</text>
<text x="83.7" y="47.1" transform="rotate(-90 83.7 47.1)">11</text>
<text x="86.2" y="47.1" transform="rotate(-90 86.2 47.1)">27</text>
<text x="88.8" y="47.1" transform="rotate(-90 88.8 47.1)">51</text>
<text x="91.3" y="47.1" transform="rotate(-90 91.3 47.1)">75</text>
<text x="93.8" y="47.7" transform="rotate(-90 93.8 47.7)">100</text>
<text x="96.4" y="47.1" transform="rotate(-90 96.4 47.1)">49</text>
<text x="98.9" y="47.1" transform="rotate(-90 98.9 47.1)">98</text>
<text x="101.5" y="47.1" transform="rotate(-90 101.5 47.1)">21</text>
<text x="104" y="47.1" transform="rotate(-90 104 47.1)">47</text>
<text x="106.5" y="47.1" transform="rotate(-90 106.5 47.1)">73</text>
<text x="64.7" y="53.2">14</text>
<text x="120.6" y="53.2">22</text>
<text x="64.7" y="58.3">46</text>
<text x="120.6" y="55.7">23</text>
<text x="120.6" y="58.3">24</text>
<text x="64.7" y="65.9">12</text>
<text x="64.7" y="60.8">20</text>
<text x="120.6" y="60.8">25</text>
<text x="120.6" y="63.4">28</text>
<text x="120.6" y="65.9">29</text>
<text x="64.7" y="68.4">13</text>
<text x="64.7" y="71">94</text>
<text x="120.6" y="68.4">30</text>
<text x="120.6" y="71">31</text>
<text x="64.7" y="76.1">97</text>
<text x="120.6" y="73.5">67</text>
<text x="120.6" y="76.1">68</text>
<text x="65.3" y="78.6">1</text>
<text x="65.3" y="81.1">2</text>
<text x="65.3" y="83.7">3</text>
<text x="120.6" y="78.6">69</text>
<text x="120.6" y="81.1">70</text>
<text x="120.6" y="83.7">71</text>
<text x="65.3" y="86.2">4</text>
<text x="65.3" y="88.8">5</text>
<text x="120.6" y="86.2">72</text>
<text x="120.6" y="88.8">76</text>
<text x="64.7" y="91.3">35</text>
<text x="64.7" y="93.8">36</text>
<text x="120.6" y="91.3">77</text>
<text x="41.8" y="97.7">1</text>
<text x="41.8" y="100.2">2</text>
<text x="64.7" y="96.4">37</text>
<text x="64.7" y="98.9">38</text>
<text x="64.7" y="101.5">39</text>
<text x="120.6" y="96.4">32</text>
<text x="120.6" y="98.9">33</text>
<text x="120.6" y="101.5">34</text>
<text x="64.7" y="104">40</text>
<text x="64.7" y="106.5">41</text>
<text x="120.6" y="104">89</text>
<text x="120.6" y="106.5">90</text>
<text x="189.1" y="106.5">1</text>
<text x="195.5" y="106.5">3</text>
<text x="64.7" y="109.1">42</text>
<text x="64.7" y="111.6">43</text>
<text x="120.6" y="109.1">91</text>
<text x="120.6" y="111.6">92</text>
<text x="192.9" y="111.9" transform="rotate(-90 192.9 111.9)">2</text>
<text x="64.7" y="116.7">81</text>
<text x="64.7" y="119.2">82</text>
<text x="120.6" y="114.2">93</text>
<text x="120.6" y="116.7">95</text>
<text x="120.6" y="119.2">96</text>
<text x="64.7" y="121.8">83</text>
<text x="64.7" y="124.3">84</text>
<text x="120.6" y="121.8">44</text>
<text x="120.6" y="124.3">45</text>
<text x="265.3" y="123.1">1</text>
<text x="265.3" y="125.6">2</text>
<text x="64.7" y="126.9">85</text>
<text x="64.7" y="129.4">86</text>
<text x="64.7" y="131.9">87</text>
<text x="120.6" y="126.9">52</text>
<text x="120.6" y="129.4">53</text>
<text x="120.6" y="131.9">54</text>
<text x="265.3" y="128.1">3</text>
<text x="265.3" y="130.7">4</text>
<text x="64.7" y="137">55</text>
<text x="64.7" y="134.5">88</text>
<text x="120.6" y="137">15</text>
<text x="265.3" y="133.2">5</text>
<text x="265.3" y="135.8">6</text>
<text x="64.7" y="139.6">56</text>
<text x="64.7" y="142.1">57</text>
<text x="120.6" y="139.6">16</text>
<text x="120.6" y="142.1">17</text>
<text x="64.7" y="144.6">58</text>
<text x="64.7" y="147.2">59</text>
<text x="64.7" y="149.7">60</text>
<text x="120.6" y="144.6">18</text>
<text x="120.6" y="147.2">63</text>
<text x="120.6" y="149.7">64</text>
<text x="64.7" y="152.3">61</text>
<text x="64.7" y="154.8">62</text>
<text x="120.6" y="152.3">65</text>
<text x="120.6" y="154.8">66</text>
<text x="120.6" y="157.3">78</text>
<text x="120.6" y="159.9">79</text>
<text x="120.6" y="162.4">80</text>
<text x="121.2" y="165">7</text>
<text x="121.2" y="167.5">8</text>
<text x="121.2" y="170">9</text>
<text x="91.3" y="179.1" transform="rotate(-90 91.3 179.1)">10</text>
<text x="93.8" y="179.1" transform="rotate(-90 93.8 179.1)">19</text>
<text x="96.4" y="179.1" transform="rotate(-90 96.4 179.1)">48</text>
</g>
<g font-size="1.3" fill="#725600">
<text x="128.4" y="59.4">DAC_XSMT</text>
<text x="128.4" y="54.3">BAT_SENSE</text>
<text x="128.4" y="67">OLED_CLK</text>
<text x="128.4" y="77.2">VBUS_DET</text>
<text x="128.4" y="82.2">D_M</text>
<text x="49.8" y="84.8">DAC_LRCK</text>
<text x="49.8" y="87.3">DAC_BCLK</text>
<text x="51.5" y="89.9">DAC_DIN</text>
<text x="128.4" y="84.8">D_P</text>
<text x="128.4" y="100">AMP_SHDW</text>
<text x="128.4" y="97.5">SD_DET</text>
<text x="128.4" y="112.7">OLED_CS</text>
<text x="128.4" y="110.2">OLED_MOSI</text>
<text x="48.7" y="117.8">BTN_PREV</text>
<text x="128.4" y="117.8">OLED_RST</text>
<text x="128.4" y="115.3">OLED_DC</text>
<text x="43.7" y="125.4">BTN_VOL_DOWN</text>
<text x="46.5" y="120.3">BTN_VOL_UP</text>
<text x="50.6" y="122.9">SD_CMD</text>
<text x="128.4" y="122.9">LTC_KILL</text>
<text x="128.4" y="125.4">LTC_INT</text>
<text x="49.4" y="128">BUCK_PS</text>
<text x="128.4" y="128">CHG_DISABLE</text>
<text x="128.4" y="130.5">CHG_EN1</text>
<text x="128.4" y="133">CHG_PGOOD</text>
<text x="128.4" y="138.1">CHG_STATUS</text>
<text x="128.4" y="148.3">BTN_PLAY</text>
<text x="128.4" y="150.8">BTN_NEXT</text>
<text x="128.4" y="153.4">SD_D0</text>
<text x="128.4" y="155.9">SD_D1</text>
<text x="128.4" y="161">SD_D3</text>
<text x="128.4" y="158.4">SD_D2</text>
<text x="148.8" y="163.5">SD_CLK</text>
</g>
</svg>
